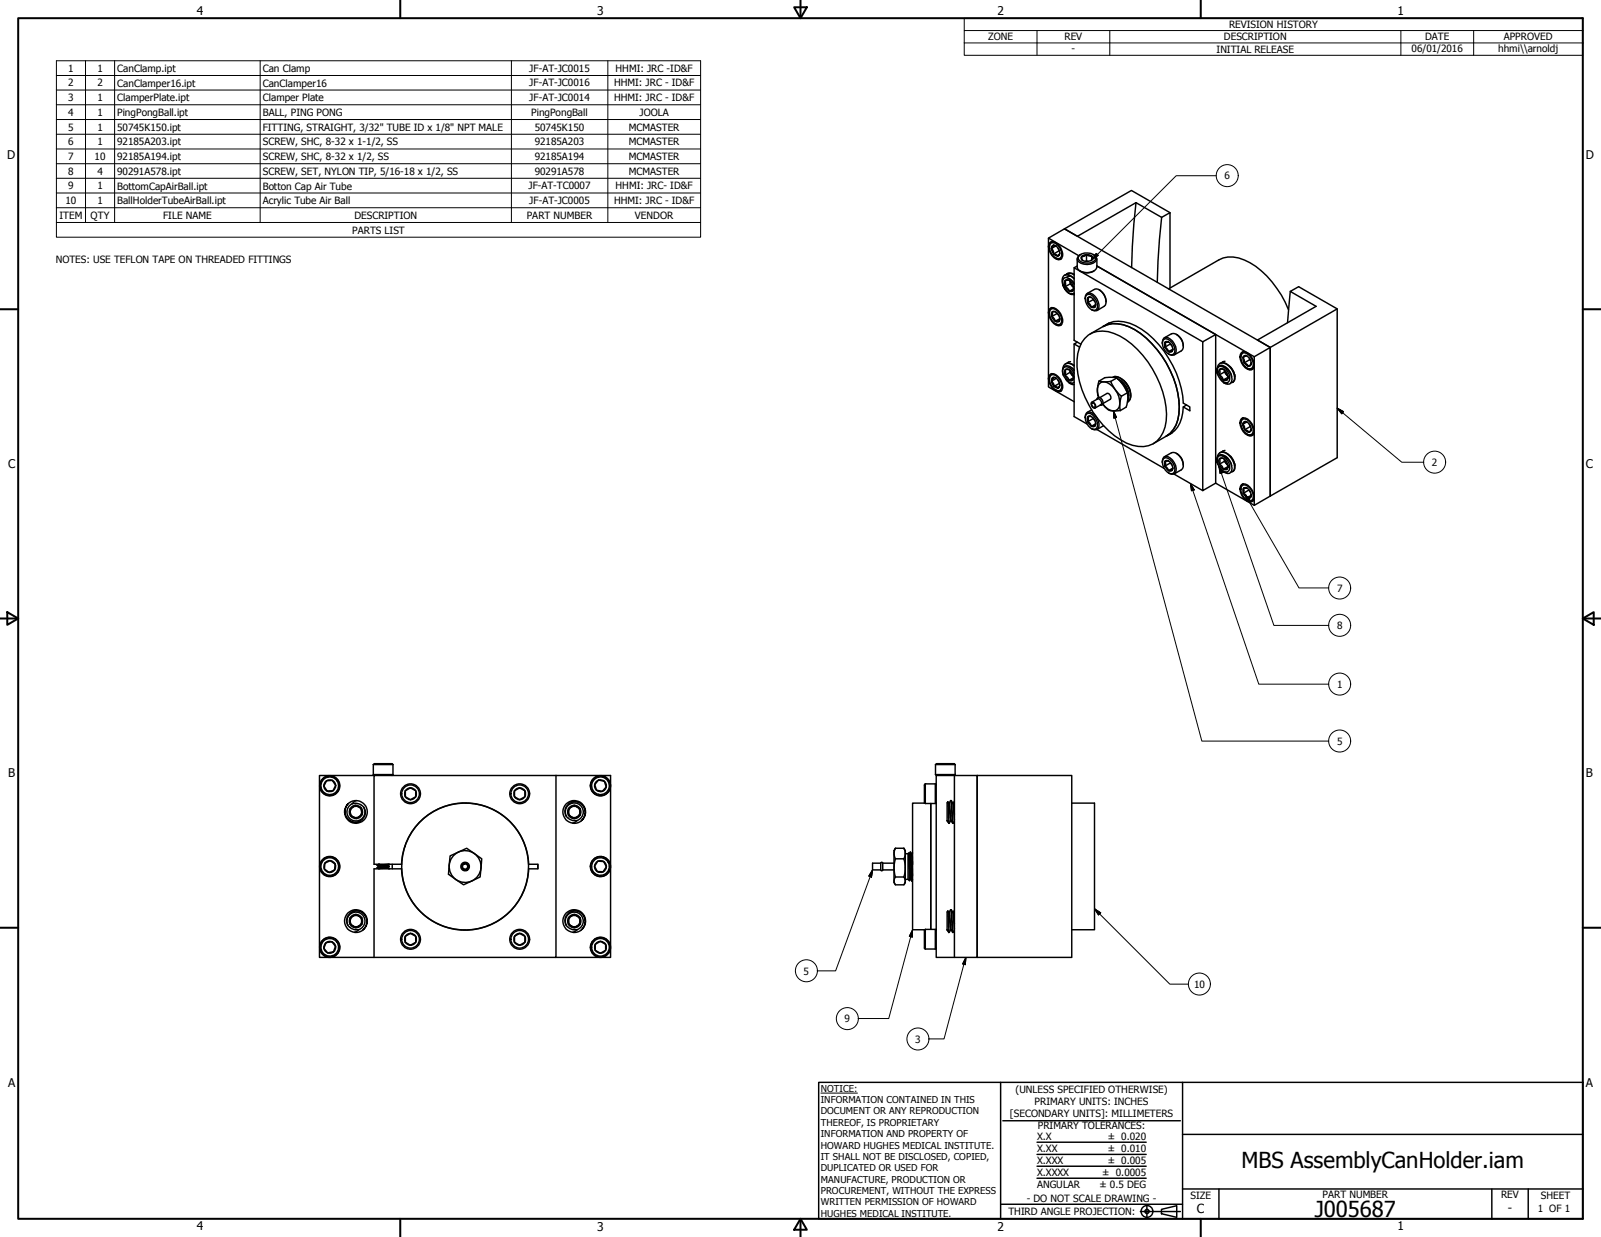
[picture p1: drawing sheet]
<svg xmlns="http://www.w3.org/2000/svg" width="559mm" height="432mm" viewBox="0 0 559 432" stroke-linecap="round" stroke-linejoin="round" font-family="sans-serif">
<!-- layer: Visible (ANSI) -->
<g fill="none" stroke="#000" stroke-width=".51">
<path d="M371.5 79.9l-5.5 3.2v52l8.9 5.1M371.5 79.9l71.9 41.4 23.3-13.5M396.5 70.7l-.8 7.7-.7 15M396.5 70.7l-20.5 11.8-4.5-2.6M396.5 70.7l8.9 5.2M405.4 75.9l-1.2 15.2-.3 7.5M405.4 75.9l3-1.7v26.3M408.4 74.2l-13.5-7.7-23.4 13.4M366 83.1l10.6 6.2M366.5 84.6a2.15 2.15 0 0 1 2.9 .9 4.6 4.6 0 0 1 1.2 4.6 1.73 1.73 0 0 1-2.7-.2 5.3 5.3 0 0 1-1.8-4.7zM367 84.8a3.7 3.7 0 0 1 3.6 4.2l-.6 1.2a3.6 3.6 0 0 1-3.7-4.3zM367 86.7l1.6-.8-.9-.3-.7 1.1 .3-.9a2.16 2.16 0 0 1 2.6 2.5 .89 .89 0 0 1-1.2 1 3.1 3.1 0 0 1-1.7-2.6l.6 .9 .2 1 1.5 .7 .6-1"/>
<path d="M367 84.3v.1M367.1 84.3a1.72 1.72 0 0 0-.8 1.9M368.4 90a1.86 1.86 0 0 0 2.1 .2M369.3 86.6l.5 1M369.7 87.5l-1.9 1.1M370.4 90.3h.1M371.5 96.1a3.1 3.1 0 0 1 3.4 1.1M371.6 98.1l.3 .8-.1 1.2-.3-1.4zM372 95.9a2.23 2.23 0 0 1 2.9 0M372.2 96.8l1.2 .7 1.5 1.8M372.4 95.6l.1-.1a2.52 2.52 0 0 1 2.4 .3M372.9 97.2l1.1 .7 .9 1.1"/>
<path d="M373.1 97.9l-1.5 .2a1.42 1.42 0 0 1 2.4 .6 2.54 2.54 0 0 1 .3 3h-1M373.6 96.3l1.3 1M373.6 99.1l-1.8 1M374.9 93.5l44.9 25.8M376 92.8l-1.1 .7v25.3l2.4 1.3M376 90.4v2.8a3.5 3.5 0 0 0 4.4 1.9 2.56 2.56 0 0 0 2.4-1.9v-2.8M376.9 89a4.6 4.6 0 0 1 5.3 .3l.3 .6a2.5 2.5 0 0 1-3.4 1.9 2.76 2.76 0 0 1-2.8-1.6zM376.9 94.6l.3 .1a4.8 4.8 0 0 0 4.6-.1M377.2 88.8a1.56 1.56 0 0 0-.7 2.6 4.6 4.6 0 0 0 6.2-.6 1.75 1.75 0 0 0-1.1-2M377.5 89.5a2.45 2.45 0 0 1 3.9 .7l-.1 .4-.2-1.2-.9-.1-1-.4-.8 .6h-.9l.2 1.2-.4-.7zM378 90.9l-.3-.2a2.92 2.92 0 0 0 3.6-.1l-.6 .3M378.8 91.2l.4-.1 .6 .1"/>
<path d="M379.2 88.9v2.2M381.1 89.4v1.3M366.5 108.3l.4-.4a2.82 2.82 0 0 1 3.3 2.2 2.48 2.48 0 0 1-.2 3.1 3.4 3.4 0 0 1-3.7-3.2zM366.5 107.7a2.15 2.15 0 0 1 2.9 .8 4.6 4.6 0 0 1 1.2 4.7 1.73 1.73 0 0 1-2.7-.2 5.3 5.3 0 0 1-1.8-4.7zM367 107.4h.1M367.1 107.4a1.72 1.72 0 0 0-.8 1.9M368.4 113a1.86 1.86 0 0 0 2.1 .3M368.5 108.9h-1.3l.1 .7-.2 .9 .8 .7 .4 .9 1.3 .1a1.97 1.97 0 0 1-2.5-1.7 1.35 1.35 0 0 1 .5-1.9 2.61 2.61 0 0 1 2 3.6l.3-.9-1.6 .8M369 109.3l.6 .9M369 109.4l-1.9 1.1M370.4 113.3h.1M371.8 100.1l.4 .7 1.1 .9"/>
<path d="M371.8 100.1l.9 .7 .6 .9M374.6 102.7l.3 .2M374.7 100.2l-.8-.9-.5-1.2 .2 1 1.1 1.2M374.7 100.5l-.1 .8-1.3 .4M374.7 100.8l-1.4 .9M374.9 102.3a1.95 1.95 0 0 1-2.7-.7 3.2 3.2 0 0 1-.6-4.6l2-.7a1.85 1.85 0 0 0-2.4 0 1.85 1.85 0 0 0-.4 2.3 4.7 4.7 0 0 0 3.7 4.2l.4-.2M376 119.4l-1.1 .7 1.9 1.1M378.6 118.2a8.8 8.8 0 0 1 10.2-1.8 31 31 0 0 1 16.1 17.7 25.1 25.1 0 0 1 1.8 14.9 8.4 8.4 0 0 1-11.4 6.4 29.7 29.7 0 0 1-16.6-16.7 25 25 0 0 1-2-17.3l.8-1.8zM378.8 104.3a1.62 1.62 0 0 1 1.1-2 4.3 4.3 0 0 1 3.3 5.8 1.68 1.68 0 0 1-2.3 0M379.3 102.9a2.07 2.07 0 0 1 2.7 1.1 3.5 3.5 0 0 1 .6 4.1 3.1 3.1 0 0 1-3.7-2.9l-.1-.9zM379.5 102.4l2.5-1.4a3.4 3.4 0 0 1 3.8 2.9 2.63 2.63 0 0 1-.4 3l-2.5 1.5M379.7 105.7l-.2-.7 .2-1.1 .2 .8a1.8 1.8 0 0 0 1 2.6"/>
<path d="M379.7 105.7l.8 .6 .4 1M380.9 103.8l-1.2 .1a1.75 1.75 0 0 1 2.5 1.5 1.19 1.19 0 0 1-.8 2l-.5-.1 1.3-.2 .2-.9M381.6 104.4l.5 .9M381.6 104.6l-1.9 1.1M382.4 106.4l-1.5 .9M383.7 101.2l.2 .1a4.9 4.9 0 0 1 2.2 4.1M385 114a11.3 11.3 0 0 1 11 1.1 34.3 34.3 0 0 1 15.6 27.1 10.7 10.7 0 0 1-4.6 10.1M385 114l-4.5 2.6M385.5 113.7a10 10 0 0 1 10.9 0 34.1 34.1 0 0 1 16.4 24.5l.2 2.5 2.3 1.3v1.4l-2.3-1.4 1.1-.6M387.2 112.7l-2.2 1.3M405.7 119.8a1.56 1.56 0 0 1 .7-1.9 1.56 1.56 0 0 1 2 .4 4.3 4.3 0 0 1 1.7 5.3 1.69 1.69 0 0 1-2.2 0M406.2 118.5a2.2 2.2 0 0 1 2.8 1 3.5 3.5 0 0 1 .6 4.1 2.16 2.16 0 0 1-2.8-1 3.5 3.5 0 0 1-.6-4.1z"/>
<path d="M406.4 117.9l2.5-1.4a3.6 3.6 0 0 1 3.8 2.9 2.45 2.45 0 0 1-.4 3.1l-2.5 1.4M407.9 119.4l-1.3 .1a1.75 1.75 0 0 1 2.5 1.5 1.21 1.21 0 0 1-.7 1.9l-.5-.2 1.2-.1 .2-.8M407.9 100.8l17.5-10.1a10.9 10.9 0 0 1 10.8 1 33.6 33.6 0 0 1 13.5 16.4M408.5 119.9l.6 .9M410.6 116.7l.2 .1a4.5 4.5 0 0 1 2.2 4.1M424.3 116.8l-4.5 2.5v52l4.5-2.6M450.3 101.7l-.9 10.9M450.3 101.7l3-1.6 13.4 7.7v52l-23.3 13.4v-51.9l-4.5-2.6 20.5-11.8zM366.5 130.7a2.15 2.15 0 0 1 2.9 .9 4.6 4.6 0 0 1 1.2 4.6 1.73 1.73 0 0 1-2.7-.2 5.3 5.3 0 0 1-1.8-4.7zM366.8 131a2.11 2.11 0 0 1 2.7 1 3.4 3.4 0 0 1 .6 4.2 3.2 3.2 0 0 1-3.7-2.9v-1.7zM367 130.4v.1M367.1 130.4a1.72 1.72 0 0 0-.8 1.9"/>
<path d="M368.4 136.1a1.86 1.86 0 0 0 2.1 .2M368.6 132l-1.1-.2-.5 1.2 .2-1a1.75 1.75 0 0 1 2.5 1.5 1.19 1.19 0 0 1-.8 1.9 2.69 2.69 0 0 1-1.9-2.4l.7 .9 .2 1 1.5 .5 .5-1M368.7 132.1l-1.7 .9M369.3 132.7l.5 1M369.8 133.8l-1.9 1.1M370.4 136.4h.1M371.1 130.9l.5 .9a4.2 4.2 0 0 0 2.2 1.9M371.7 129.2l.2 .7-.2 1.1 .9 .8 .5 1 1.4-.2-.4 .3a2.64 2.64 0 0 1-2.1-4.1l1.1 .2zM371.9 127a2.5 2.5 0 0 1 3 .6M372 132.4l1.2 1.3M372.9 126.4h.1M373.1 129a3 3 0 0 1 1.4 3.6l.2-.9"/>
<path d="M373.4 129.3l.4 1.1 .9 1M373.4 129.2v.8l1.3 1.6M373.4 130l-1.7 1M373.6 126.2l-1.1 .5M373.9 128.3l1 .9M374.7 131.8l-1.6 1M374.9 130.4a3.3 3.3 0 0 0-3.2-2.3 2.09 2.09 0 0 0-.6 2.8M374.9 133.5l-.5 .2h-1.2l1.1 .5h.6M374.9 129.3a2.71 2.71 0 0 0-3.6-1.3l-.5 1.2 .3 1.7M374.9 127.8a2.12 2.12 0 0 0-2.3-1 2.12 2.12 0 0 0-1.6 2M374.9 120.1v25.3l4.5 2.6M382.8 139.4l.3-.5a1.54 1.54 0 0 1 1.6 .7 1.54 1.54 0 0 1-.1 1.8h-.6"/>
<path d="M383.6 133l-.6 2.7 .2 2.3 .3 .7a4.1 4.1 0 0 1 .9-5.3 5.6 5.6 0 0 1 5.6 3.8 5.8 5.8 0 0 1 .1 5.6 2.96 2.96 0 0 1-4.3-.8l-.9-.9a5 5 0 0 0 6.1 2.2M383.6 133l1.7 .3 2.4-.1M383.9 138.8l2.4-1.4a1.37 1.37 0 0 1 1.2 2l-2.5 1.4M387.7 133.2l1.5 2.8 2.2 2.3M389.1 131.4l-.2 .1M389.8 132l-1.8-.3a6.1 6.1 0 0 0-4.4 1.3M389.8 132l2.2 2.4 1.5 2.7M389.8 132l-2.1 1.2M390.1 132.3a6.6 6.6 0 0 1 3.9 5.7M390.2 132.3a6.8 6.8 0 0 1 3.7 6.9l-.3 .8M391 133.2a7.2 7.2 0 0 1 2.3 3.5M391.4 138.3l-.6 2.7 .2 2.3"/>
<path d="M392.2 132.8a7.7 7.7 0 0 1 2.3 4M393.5 137.1l.1 2.3-.5 2.7-2.1 1.2M393.5 137.1l-2.1 1.2M406.6 121.2v-1.7l.2 .7a1.51 1.51 0 0 0 .6 2.2l.5 .3M406.6 121.2l.8 .7 .5 .8M408.5 120.1l-1.9 1.1M409.3 121.9l-1.4 .8M424.8 128.7a1.92 1.92 0 0 1 1.1-1.8 1.92 1.92 0 0 1 2 .2 5.3 5.3 0 0 1 2.7 6l-1 .5M425 130.7l.4 .9a4.2 4.2 0 0 0 2.3 2M425.2 128a2.85 2.85 0 0 1 4 1.8 2.96 2.96 0 0 1-.1 4.2h-1.3l-.8-.5 .4 .2a1.49 1.49 0 0 0 1.8-2 3.9 3.9 0 0 0-3.6-3.8 2.07 2.07 0 0 0-.6 2.8l-.2-1.5zM425.6 129l.2 .8-.2 1.1a2.43 2.43 0 0 1 1.4 1.8l1.4-.2a1.23 1.23 0 0 1-1.9-.3 2.33 2.33 0 0 1-.5-3.5l1 .2zM425.8 126.9a3 3 0 0 1 3.8 1.4 4.2 4.2 0 0 1 1.1 4.8l-.5 .4"/>
<path d="M425.9 132.3l1.1 1.2M427 128.9a3.1 3.1 0 0 1 1.4 3.6l.2-.9M427.4 129.2l.3 1 .9 1.1M427.4 129.1v.8l1.2 1.5M427.4 129.9l-1.8 1M427.5 126.1l-1.2 .5M427.7 128.1a5.1 5.1 0 0 1 2.2 3.3M428.6 131.7l-1.6 1M429.5 128.1l1.3 2.3M431 130.8v.6M433.3 123.1a2.27 2.27 0 0 1 2.9 .9 4.5 4.5 0 0 1 1.3 4.6 1.8 1.8 0 0 1-2.8-.2 4.3 4.3 0 0 1-1.4-5.3zM433.6 123.3a2.68 2.68 0 0 1 3.3 2.1 2.14 2.14 0 0 1-.6 3.4 3.8 3.8 0 0 1-2.7-5.5z"/>
<path d="M433.8 122.9l.1-.1a2.01 2.01 0 0 0-.8 1.9M434.3 126.7l.9 .4 .5 .7h.5l.5-.7-.6 .5a1.35 1.35 0 0 1-1.8-.9zM434.3 126.7a1.93 1.93 0 0 1 0-2.6 2.54 2.54 0 0 1 2.4 3v-.4M434.9 124.1l-1.1 .7M435.2 128.5a1.86 1.86 0 0 0 2.1 .2M435.4 124.3l-.6-.2-1 .7 .5 .8v1.1M436.1 125l.4 .9M436.2 125.5l-1.9 1.2M437.2 128.8h.1M437.8 124.5l-55-31.7 41.5 24v51.9M437.8 124.5l5.6-3.2v51.9l-5.6 3.2zM378.8 145.8a1.57 1.57 0 0 1 1.8-1.9 4.6 4.6 0 0 1 2.6 5.7 1.68 1.68 0 0 1-2.3 0"/>
<path d="M379.3 144.5a2.07 2.07 0 0 1 2.7 1 3.5 3.5 0 0 1 .6 4.2 3.1 3.1 0 0 1-3.7-3l-.1-.9zM379.7 147.2l-.2-.6 .2-1.1 .2 .7a1.8 1.8 0 0 0 1 2.6M379.7 147.2l.8 .6 .4 1M380.9 145.4l-1.2 .1a1.83 1.83 0 0 1 2.5 1.4 1.25 1.25 0 0 1-.8 2.1l-.5-.2 1.3-.1 .2-.9M381 143.1l-1.5 .9M381.1 140.7l.3-.1a1.14 1.14 0 0 1 .8 1.5l-.3 .1a1.27 1.27 0 0 1-.8-1.5zM381.1 140.4a1.23 1.23 0 0 1 1.2 .7 1.23 1.23 0 0 1-.3 1.4 1.46 1.46 0 0 1-.9-2.1zM381.1 140.4l2-1.1a1.33 1.33 0 0 1 1.1 2l-2 1.1M381.6 145.9l.5 .9M381.6 146.1l-1.9 1.1M382.4 148l-1.5 .8M382.8 149.9l23.5 13.6"/>
<path d="M385.2 148.6l-2.3 1.3M393.7 140.3a3.8 3.8 0 0 0 .4-4.9 5.7 5.7 0 0 0-5.1-3.9l-.6 .2a3.7 3.7 0 0 1 4.1 1.5 6.5 6.5 0 0 1 1.8 6.4l-.8 .7M406.4 159.4l2.5-1.3a3.6 3.6 0 0 1 3.8 2.9 2.38 2.38 0 0 1-.4 3l-2.5 1.4M407 152.3l-4.5 2.6M409.2 151l-2.2 1.3M410.6 158.2l.2 .2a4.5 4.5 0 0 1 2.2 4M413 142a10.6 10.6 0 0 1-5.5 10M424.8 159.8a1.92 1.92 0 0 1 1.1-1.8 1.92 1.92 0 0 1 2 .2 5.4 5.4 0 0 1 2.7 6.1l-1 .5M425.2 159.1a2.97 2.97 0 0 1 4 1.8 3.1 3.1 0 0 1-.1 4.3l-.6 .1-1.5-.6 .4 .1a1.58 1.58 0 0 0 1.8-2 3.9 3.9 0 0 0-3.6-3.7 2.07 2.07 0 0 0-.6 2.8l-.2-1.6zM425.8 158.1a3.1 3.1 0 0 1 3.8 1.3 4.3 4.3 0 0 1 1.1 4.9l-.5 .3M426.8 157.4v.1M427.5 157.2l-1.2 .6"/>
<path d="M427.7 159.3a5.5 5.5 0 0 1 2.2 3.2M429.5 159.2l1.3 2.4M433.3 146.1a2.27 2.27 0 0 1 2.9 .9 4.5 4.5 0 0 1 1.3 4.6 1.8 1.8 0 0 1-2.8-.2 4.3 4.3 0 0 1-1.4-5.3zM433.5 146.6a1.77 1.77 0 0 1 2.6 .6 3.9 3.9 0 0 1 1 4.2 1.76 1.76 0 0 1-2.7-.5 4 4 0 0 1-.9-4.3zM433.8 145.9h.1a2.01 2.01 0 0 0-.8 1.9M433.9 147.6l.7-.5-.8 1 .5 .8 .2 1.1 .9 .3 .5 .6 .8-1a.89 .89 0 0 1-1.3 .9l-.9-.8a2.5 2.5 0 0 1-.6-2.4zM435.2 147.3l-1.4 .8M435.2 151.5a1.86 1.86 0 0 0 2.1 .3M435.4 147.4l-.8-.3a2.85 2.85 0 0 1 2.1 2.8M436.1 148.1l.5 .9M436.4 148.9l-1.9 1.1M437.2 151.8h.1"/>
<path d="M405.7 161.4a1.56 1.56 0 0 1 .7-1.9 1.56 1.56 0 0 1 2 .3 4.3 4.3 0 0 1 1.7 5.3 1.69 1.69 0 0 1-2.2 0M406.2 160a2.2 2.2 0 0 1 2.8 1 3.5 3.5 0 0 1 .6 4.2 2.16 2.16 0 0 1-2.8-1.1 3.5 3.5 0 0 1-.6-4.1zM406.6 162.7v-1.7l.2 .7a1.51 1.51 0 0 0 .6 2.2l.5 .4M406.6 162.7l.8 .7 .5 .9M407.9 160.9l-1.3 .1a1.75 1.75 0 0 1 2.5 1.5 1.21 1.21 0 0 1-.7 2l-.5-.2 1.2-.2 .2-.8M408.5 161.4l.6 .9M408.5 161.6l-1.9 1.1M409.3 163.4l-1.4 .9M409.8 165.5l10 5.8M424.3 168.7l13.5 7.7M425 161.9l.9 1.5 1.8 1.4M425.6 160.1l.2 .9-.2 1.1a2.2 2.2 0 0 1 1.4 1.7l1.4-.2a1.23 1.23 0 0 1-1.9-.3 2.26 2.26 0 0 1-.5-3.4l1 .1z"/>
<path d="M425.9 163.4l1.1 1.3M427 160a3.1 3.1 0 0 1 1.4 3.6l.2-.9M427.4 161l-1.8 1.1M428.6 162.4l-.9-1-.3-1.1v.7l1.2 1.6M428.6 162.9l-1.6 .9M431 161.9v.7M433.3 169.2a2.27 2.27 0 0 1 2.9 .9 4.5 4.5 0 0 1 1.3 4.6 1.8 1.8 0 0 1-2.8-.2 4.3 4.3 0 0 1-1.4-5.3zM433.6 169.5a2.2 2.2 0 0 1 2.8 1 3.5 3.5 0 0 1 .5 4.1 2.16 2.16 0 0 1-2.8-1 3.5 3.5 0 0 1-.5-4.1zM433.8 169l.1-.1a2.01 2.01 0 0 0-.8 1.9M434 172.2v-1.7a1.53 1.53 0 0 1 0 1.7l1.2 1.5M434 172.2a1.91 1.91 0 0 1 1.2 1.5M435.2 174.6a1.86 1.86 0 0 0 2.1 .2l-.1 .1"/>
<path d="M435.2 170.4l-1.2 .1a1.75 1.75 0 0 1 2.5 1.5 1.21 1.21 0 0 1-.8 1.9l-.5-.2 1.3-.1 .2-.8M435.9 170.9l.5 .9M435.9 171.1l-1.9 1.1M436.7 172.9l-1.5 .8M116 272.4l-2 .1-1 1.9 1.2 1.7 2-.1 1-1.8M116 272.4l1.2 1.8M116 272.4l.7 .6 .5 1.2M116 272.4a2.06 2.06 0 0 0-2.9 1.3 2.06 2.06 0 0 0 1.7 2.6 2.06 2.06 0 0 0 2.4-2.1M124.3 279.5l-1.5 .2-1.3 .9M124.3 279.5l-1.4 1M124.3 279.5a4 4 0 0 1 3.7 5.1 4 4 0 0 1-5.9 2.2 4 4 0 0 1-.6-6.3 3.6 3.6 0 0 0 .8 6 3.6 3.6 0 0 0 5.2-3.1 3.3 3.3 0 0 0-3.6-3M130.3 270.4h6.9"/>
<path d="M130.3 266.9l.4-.3h6.1l.4 .3M130.3 266.9h6.9M130.3 270.4l.4 .3M130.3 266.9v3.5M130.6 270.7h-19.1v63.5h19.1M137.2 270.4l-.4 .3M137.2 266.9v3.5M141.5 276l1.8-1 1.8 1v2.1l-1.8 1-1.8-1zM179.6 276l1.8-1 1.8 1v2.1l-1.8 1-1.8-1zM194.1 270.7v63.5h-63.5M194.1 270.7h-63.5v31h9.6M194.1 270.7h19v63.5h-19"/>
<path d="M208.9 272.3l2 .4 .7 2-1.4 1.5-2-.4-.6-1.9zM323 273.6l-.4 .4v6.2l.4 .3M323 273.6v6.9M323 273.6h3.5M326.5 273.6v6.9M326.5 273.6l.3 .4M326.5 270.4h6.9M326.5 266.9l.4-.3h6.2l.3 .3M326.5 266.9h6.9M326.5 270.4l.4 .3M326.5 266.9v3.5M330.8 279.9l.4 6.6"/>
<path d="M330.8 279.9l.4 .6 .7 5.9M330.8 279.9l-.2 .3v6.3l.3 .5M331.9 279.5h.1M332 279.5l.7 7.8 .4-.6M332 279.5a15.9 15.9 0 0 1 1.1 6.6M333.1 270.7h-6.3v63.5h6.3M333.1 270.7h8v63.5h-8zM333.1 279.7l-.4 .7M333.4 270.4l-.3 .3M333.4 266.9v3.5M341.1 270.7h33v63.5h-33zM122.2 282.5l1.8-1.4 2.1 1 .2 2.3-1.8 1.3-2.1-1z"/>
<path d="M123 280.6a3.1 3.1 0 0 0-1.6 4.3 3.1 3.1 0 0 0 4.4 1.3 3.1 3.1 0 0 0 1.1-4.5M124 280.4l-1.1 .1M157.1 298.8l5.8-2.7 2.6 1.8 2.6 1.9-.5 6.3-5.8 2.8-2.7-1.9-2.6-1.8zM197.6 280.6a4 4 0 0 1 5.8 .2 4 4 0 0 1-.5 5.7 3.6 3.6 0 0 0-.3-6 3.6 3.6 0 0 0-5.4 2.6 3.6 3.6 0 0 0 4.2 3.3 2.6 2.6 0 0 1-4.2-.8 3.9 3.9 0 0 1 .4-5zM197.6 284.8a3.1 3.1 0 0 1 1.6-4.2 3.1 3.1 0 0 1 4.2 1.7 3.1 3.1 0 0 1-2 4.1M202.4 282.3l-2-1.2-2 1.2v2.2l2 1.2 2-1.2M202.4 282.3v2.2M202.4 282.3a2.32 2.32 0 0 0-3.5-.6 2.32 2.32 0 0 0 0 3.5 2.32 2.32 0 0 0 3.5-.6M202.4 282.3l.3 1.4-.3 .9M202.9 286.6l-1.4 .7-1.5 .1M312.5 296.1l-.5 .8v11.1l.4 .6M312.5 296.1l-.5 1.8 .5 1.9"/>
<path d="M312.5 299.8a10.2 10.2 0 0 0 0 6.3M312.5 296.1h3M312.5 299.8h3M315.5 296.1l.5 1.8-.5 1.9M315.5 299.8a10.2 10.2 0 0 1 0 6.3M315.5 296.1l.5 .8v11.1l-.3 .6M316.9 298v9M317.1 297.8l.3 9.6M317.1 297.8l-1.1 .2M317.1 297.8l.1 .2M317.2 298l.5 8.9M317.2 298h.2"/>
<path d="M317.4 298l.4 8.9M317.7 297.5l.5 10M317.7 297.5h.1M317.7 297.5l-.3 .5M317.8 297.5l.5 10 .2-.5M317.8 297.5l.4 .6M318.2 298.1l.3 7.6M318.2 298.1h.1M318.3 298.1l.2 3.7M318.5 297.7l-.2 .4M322.8 280.4h-4.3v44.1h4.3M323 280.5h3.5"/>
<path d="M324.9 280.5v43.9M326.6 280.4h.2M326.8 280.2l-.3 .3M330.6 286.4l.6 1M331.2 286.5v.9M331.2 287.4h.1M331.2 280.4h.1M331.3 280.4l.6-.9 .3 4.5a4.9 4.9 0 0 0 .5 3.4M331.3 280.4l.7 6M331.9 286.4l-.6 .9-.1-.8M331.9 286.4h.1M332 286.4l.5 .9"/>
<path d="M332.5 280.4h.2M332.7 280.4l.4 4M374.1 280.4h7.9v44.1h-7.9M117 301.6l-1.7-1.2-1.9 .9-.2 2 1.7 1.2 1.9-.8M117 301.6l-.2 2.1M117 301.6a2.06 2.06 0 0 0-3.1-.8 2.06 2.06 0 0 0-.3 3.1 2.06 2.06 0 0 0 3.2-.2M117 301.6l.2 .9-.4 1.2M131.7 302v.1M131.7 302.8v.1M131.7 302.9l.5 .3M131.7 302.1l.5 .4M132.2 303.2v.1"/>
<path d="M132.2 302.5l-.5 .3M132.2 301.7l-.5 .3M135.3 302.9l-3 .4M135.3 302.1l-3.1 .4M135.3 302.8l-3.1 .4M135.3 302l-3.1 .5M135.3 302v.1M135.3 302.8v.1M135.3 302.9l.5 .3M135.3 302.1l.5 .3M135.7 301.7l-4 .3M135.8 303.2l-.1 .1"/>
<path d="M135.8 302.4l-4.1 .4M135.8 302.5l-4.1 .4M135.8 301.8l-4.1 .3M135.8 301.7v.1M135.8 302.4v.1M135.8 303.2v.1M135.8 302.5l-.5 .3M135.8 301.8l-.5 .2M136.9 301.7v1.6M140.2 303.3a22.2 22.2 0 0 0 22.1 21.4 22.2 22.2 0 0 0 22.2-21.4M140.2 301.7a22.2 22.2 0 0 1 22.1-21.4 22.2 22.2 0 0 1 22.2 21.4M140.2 303.3h-9.6v30.9"/>
<path d="M184.5 301.7h3.2v1.6h-3.2M187.8 301.7v1.6M208.7 300.6l2 .1 .9 1.9-1.1 1.7-2-.1-1-1.8zM307.4 301.3h-2.9v2.4h2.9M307.4 301.3v2.4M307.4 303.7l.4 .3 .3-.3M307.4 301.3l.4-.3 .3 .3M308.1 301.3v2.4M308.1 301.3h3.9M308.1 303.7h3.9M312.5 306.1l-.5 1.4 .5 1.4h3l.5-1.4-.5-1.4M312.5 306.1h3"/>
<path d="M316 307h.9M316.9 307l.5 .4M317.7 306.9h.1M317.7 306.9l-.3 .5M317.8 306.9l.3 .6M318.2 307.5h.1M330.8 318l.4 6.6M330.8 318l-.2 .3v6.3l.3 .5M330.8 318l.4 .5M331.2 318.5l.7 6M331.2 318.5h.1M331.3 318.5l.6-.9 .3 4.5a4.9 4.9 0 0 0 .5 3.4"/>
<path d="M331.3 318.5l.7 6M331.9 317.6h.1M332 317.6l.7 7.8M332 317.6l.5 .9M332.5 318.5l.6 5.7M332.5 318.5h.2M332.7 318.5l.4 4M333.1 317.8l-.4 .7M115.8 328.7a2.06 2.06 0 0 0-2.7 1.6 2.06 2.06 0 0 0 2 2.4 2.06 2.06 0 0 0 2-2.4M115.8 328.7l.7 .5 .6 1.1M115.8 328.7l-2 .4-.8 1.9 1.4 1.6 2-.4 .7-1.9M115.8 328.7l1.3 1.6"/>
<path d="M121.4 322.9a3.1 3.1 0 0 1 1.6-4.2 3.1 3.1 0 0 1 4.2 1.7 3.1 3.1 0 0 1-2 4.1M122.2 320.4l2-1.2 2 1.2v2.2l-2 1.2-2-1.2zM124.2 324.5h1M124.2 324.5a3.3 3.3 0 0 1-3.1-4.3 3.3 3.3 0 0 1 5.1-1.7 3.8 3.8 0 0 1 .5 6.1 4 4 0 0 0-.1-6.3 4 4 0 0 0-6 1.7 4 4 0 0 0 3.2 5.4M125.2 324.5l-1.4 .9M126.7 324.7l-1.4 .7-1.5 .1M141.5 326.8l1.8-1 1.8 1v2.1l-1.8 1-1.8-1zM179.6 326.8l1.8-1 1.8 1v2.1l-1.8 1-1.8-1zM197.6 323a3.5 3.5 0 0 1 3.1-5.1 3.5 3.5 0 0 1 3.4 4.8l-1.2 1.9a4 4 0 0 0-.1-6.3 4 4 0 0 0-6 1.7 4 4 0 0 0 3.2 5.4M197.6 323a3.8 3.8 0 0 0 3.8 1.5M197.6 322.9a3.1 3.1 0 0 1 1.6-4.2 3.1 3.1 0 0 1 4.2 1.7 3.1 3.1 0 0 1-2 4.1M198.4 320.4l2-1.2 2 1.2v2.2l-2 1.2-2-1.2z"/>
<path d="M201.4 324.5l-1.4 .9M202.9 324.7l-1.4 .7-1.5 .1M207.8 329.6l1.7-1 1.9 1v2.1l-1.9 1-1.7-1zM323 324.4l-.4 .4v6.2l.4 .3M323 324.4v6.9M323 324.4h3.5M323 331.3h3.5M326.5 324.4v6.9M326.5 324.4l.3 .4M326.6 324.5h.2M326.8 331l-.3 .3M330.6 324.5l.6 1"/>
<path d="M331.2 324.6l.1 .8M331.2 324.6v.9M331.2 325.5h.1M331.9 324.5h.1M331.9 324.5l-.6 .9M332 324.5l.5 .9M333.1 324.8l-.4 .6"/>
<circle cx="115.1" cy="274.3" r="3.1"/>
<circle cx="115.1" cy="274.3" r="3.5"/>
<circle cx="115.1" cy="274.3" r="3.4"/>
<circle cx="143.3" cy="277.1" r="3.5"/>
<circle cx="143.3" cy="277.1" r="2.06"/>
<circle cx="143.3" cy="277.1" r="3.1"/>
<circle cx="181.4" cy="277.1" r="3.5"/>
<circle cx="181.4" cy="277.1" r="2.06"/>
<circle cx="181.4" cy="277.1" r="3.1"/>
<circle cx="209.6" cy="274.3" r="3.5"/>
<circle cx="209.6" cy="274.3" r="2.06"/>
<circle cx="209.6" cy="274.3" r="3.1"/>
<circle cx="124.2" cy="283.4" r="2.32"/>
<circle cx="124.2" cy="283.4" r="2"/>
<circle cx="200.4" cy="283.4" r="2"/>
<circle cx="115.1" cy="302.5" r="3.1"/>
<circle cx="115.1" cy="302.5" r="3.4"/>
<circle cx="115.1" cy="302.5" r="3.5"/>
<circle cx="162.3" cy="302.5" r=".92"/>
<circle cx="162.3" cy="302.5" r="5.6"/>
<circle cx="162.3" cy="302.5" r="1.17"/>
<circle cx="162.3" cy="302.5" r="1.49"/>
<circle cx="162.3" cy="302.5" r="22.1"/>
<circle cx="209.6" cy="302.5" r="3.1"/>
<circle cx="209.6" cy="302.5" r="2.06"/>
<circle cx="209.6" cy="302.5" r="3.5"/>
<circle cx="115.1" cy="330.7" r="3.1"/>
<circle cx="115.1" cy="330.7" r="3.5"/>
<circle cx="124.2" cy="321.5" r="2"/>
<circle cx="124.2" cy="321.5" r="2.32"/>
<circle cx="143.3" cy="327.9" r="3.5"/>
<circle cx="143.3" cy="327.9" r="2.06"/>
<circle cx="143.3" cy="327.9" r="3.1"/>
<circle cx="181.4" cy="327.9" r="3.5"/>
<circle cx="181.4" cy="327.9" r="2.06"/>
<circle cx="181.4" cy="327.9" r="3.1"/>
<circle cx="200.4" cy="321.5" r="2.32"/>
<circle cx="200.4" cy="321.5" r="2"/>
<circle cx="209.6" cy="330.7" r="3.4"/>
<circle cx="209.6" cy="330.7" r="2.06"/>
<circle cx="209.6" cy="330.7" r="3.1"/>
<circle cx="209.6" cy="330.7" r="3.5"/>
</g>
<g fill="#000">
<circle cx="389.1" cy="131.4" r=".25"/>
<circle cx="426.8" cy="126.3" r=".25"/>
<circle cx="132.2" cy="301.7" r=".25"/>
</g>
<!-- layer: Symbol (ANSI) -->
<g fill="none" stroke="#000" stroke-width=".35">
<path d="M336.5 10.7v-4.4h215.9v4.4M336.5 15h215.9M361.9 10.7v8.6M387.3 10.7v8.6M488.9 10.7v8.6M514.3 10.7v8.6M552.4 10.7h-215.9v4.3M552.4 10.7v8.6h-215.9v-4.3M19.7 26.4h224.8M19.7 31.4h224.8M19.7 36.6h224.8M29.8 21.2v56.5"/>
<path d="M40 21.2v56.5M90.8 21.2v56.5M178.5 21.2v56.5M212.2 21.2v56.5M19.7 41.7h224.8M19.7 46.9h224.8M19.7 52h224.8M19.7 57.1h224.8M19.7 72.5h224.8v-51.3h-224.8v56.5M19.7 77.7v5.1h224.8v-5.1M19.7 62.2h224.8M19.7 67.4h224.8"/>
<path d="M244.5 72.5v5.2h-224.8M424.5 61.3h-14l-29.2 29.3M382.7 88.5l.6 .7-2 1.4zM388.6 143.4l1.1 2.3-1 .3zM388.6 143.4l30.9 115.3h44.3M466.7 142.5l2.2 1.2-.6 .8zM466.7 142.5l22.6 18.9h7.7M415.5 168.8l1.3 2.2-.9 .3zM415.5 168.8l23.9 70h24.4M425.4 162.8l1.4 2.2-1 .3zM425.4 162.8l19.2 55.5h19.2M434.5 172.5l1.7 1.9-.9 .5z"/>
<path d="M434.5 172.5l18.9 32.7h10.4M304.5 303.7l-.3 2.5-1-.4zM304.5 303.7l-12.8 35.2h-6.5M382 317.2l2.2 1.4-.8 .8zM382 317.2l26.3 26.3h6.5M318.5 324.5l-.1 2.6-1-.3zM318.5 324.5l-8.3 31h-10.7M337.1 334.2l-.2 2.5-.9-.2zM337.1 334.2l-7.6 28.4h-5.3"/>
<circle cx="428.3" cy="61.3" r="3.8"/>
<circle cx="500.7" cy="161.3" r="3.8"/>
<circle cx="467.6" cy="218.3" r="3.8"/>
<circle cx="467.6" cy="205.3" r="3.8"/>
<circle cx="467.6" cy="238.8" r="3.8"/>
<circle cx="467.6" cy="258.7" r="3.8"/>
<circle cx="281.5" cy="338.9" r="3.8"/>
<circle cx="295.8" cy="355.6" r="3.8"/>
<circle cx="418.6" cy="343.5" r="3.8"/>
<circle cx="320.4" cy="362.7" r="3.8"/>
</g>
<!-- layer: Border (ANSI) -->
<g fill="none" stroke="#000" stroke-width=".7">
<path d="M6.3 6.3h546.1v419.1h-546.1zM139.7 0v6.3M277.2 2.5h4.4l-2.2 3.8zM279.4 0v6.3M419.1 0v6.3M0 107.9h6.3M552.4 107.9h6.4M0 215.9h6.3M2.5 213.7l3.8 2.2-3.8 2.2zM552.4 215.9l3.9-2.2v4.4zM552.4 215.9h6.4M0 323.8h6.3"/>
<path d="M552.4 323.8h6.4M139.7 425.4v6.4M279.4 425.4l2.2 3.9h-4.4zM279.4 425.4v6.4M419.1 425.4v6.4"/>
</g>
<!-- layer: Title (ANSI) -->
<g fill="none" stroke="#000" stroke-width=".51">
<path d="M285.8 377.8h266.6v47.6h-266.6zM349.2 377.8v47.6M412.7 377.8v47.6M350 391.2h62M361.9 398.7h38.1M412.7 396h139.7M361.9 411.3h38.1M361.9 407.1h38.1M361.9 403h38.1M412.7 415h139.7M425.4 415v10.4M520.7 415v10.4"/>
<path d="M533.4 415v10.4M349.2 420.4h63.5M398 422.9h14M400.3 420.6v4.6M405.4 422.1l5.3-1.2v4l-5.3-1.2z"/>
<circle cx="400.3" cy="422.9" r="2.06"/>
<circle cx="400.3" cy="422.9" r=".73"/>
</g>
<path d="M286.5 381.6h12.8" fill="none" stroke="#000" stroke-width=".35"/>
<!-- layer: Symbol (ANSI) -->
<g fill="#000" stroke="#000" stroke-width=".35">
<path d="M382.7 88.5l-1.4 2.1zM382.7 88.5l.6 .7-2 1.4zM388.6 143.4l1.1 2.3zM388.6 143.4l1.1 2.3-1 .3zM466.7 142.5l2.2 1.2zM466.7 142.5l2.2 1.2-.6 .8zM415.5 168.8l1.3 2.2zM415.5 168.8l1.3 2.2-.9 .3zM425.4 162.8l1.4 2.2zM425.4 162.8l1.4 2.2-1 .3zM434.5 172.5l1.7 1.9zM434.5 172.5l1.7 1.9-.9 .5z"/>
<path d="M304.5 303.7l-.3 2.5zM304.5 303.7l-.3 2.5-1-.4zM382 317.2l2.2 1.4zM382 317.2l2.2 1.4-.8 .8zM318.5 324.5l-.1 2.6zM318.5 324.5l-.1 2.6-1-.3zM337.1 334.2l-.2 2.5zM337.1 334.2l-.2 2.5-.9-.2z"/>
</g>
<g font-size="7.7">
<text x="433.3" y="407.7">MBS AssemblyCanHolder.iam</text>
<text x="458.9" y="424.8">J005687</text>
</g>
<text font-size="4.4" x="417.8" y="423.5">C</text>
<g font-size="4.2">
<text x="68.7" y="5.3">4</text>
<text x="208.4" y="5.3">3</text>
<text x="348.1" y="5.3">2</text>
<text x="487.8" y="5.3">1</text>
<text x="2.5" y="55.5">D</text>
<text x="553.5" y="55.5">D</text>
<text x="2.8" y="163.4">C</text>
<text x="553.5" y="163.4">C</text>
<text x="2.9" y="271.4">B</text>
<text x="553.5" y="271.4">B</text>
<text x="2.8" y="379.3">A</text>
<text x="553.5" y="379.3">A</text>
<text x="526.3" y="423.2">-</text>
<text x="68.7" y="429.5">4</text>
<text x="208.4" y="429.6">3</text>
<text x="348.1" y="429.6">2</text>
<text x="487.8" y="429.5">1</text>
</g>
<g font-size="3.5">
<text x="429" y="9.8">REVISION HISTORY</text>
<text x="344.9" y="14.1">ZONE</text>
<text x="371.5" y="14.1">REV</text>
<text x="427.2" y="14.1">DESCRIPTION</text>
<text x="497.4" y="14.1">DATE</text>
<text x="524.9" y="14.1">APPROVED</text>
<text x="374" y="18.3">-</text>
<text x="424.6" y="18.4">INITIAL RELEASE</text>
<text x="492.7" y="18.2">06/01/2016</text>
<text x="522.9" y="18.1">hhmi\\arnoldj</text>
<text x="23.8" y="25">1</text>
<text x="34" y="25">1</text>
<text x="40.9" y="25.1">CanClamp.ipt</text>
<text x="91.7" y="25.1">Can Clamp</text>
<text x="184.7" y="25.1">JF-AT-JC0015</text>
<text x="214.8" y="25.1">HHMI: JRC -ID&amp;F</text>
<text x="23.8" y="30.2">2</text>
<text x="23.8" y="35.3">3</text>
<text x="34" y="30.2">2</text>
<text x="34" y="35.3">1</text>
<text x="40.9" y="30.2">CanClamper16.ipt</text>
<text x="40.9" y="35.4">ClamperPlate.ipt</text>
<text x="91.7" y="30.2">CanClamper16</text>
<text x="91.7" y="35.4">Clamper Plate</text>
<text x="184.7" y="30.2">JF-AT-JC0016</text>
<text x="184.7" y="35.3">JF-AT-JC0014</text>
<text x="214.3" y="30.2">HHMI: JRC - ID&amp;F</text>
<text x="214.3" y="35.3">HHMI: JRC - ID&amp;F</text>
<text x="23.8" y="40.4">4</text>
<text x="34" y="40.4">1</text>
<text x="40.9" y="40.5">PingPongBall.ipt</text>
<text x="91.7" y="40.4">BALL, PING PONG</text>
<text x="185.4" y="40.5">PingPongBall</text>
<text x="223.2" y="40.4">JOOLA</text>
<text x="23.8" y="45.6">5</text>
<text x="34" y="45.6">1</text>
<text x="40.9" y="45.6">50745K150.ipt</text>
<text x="91.7" y="45.6">FITTING, STRAIGHT, 3/32&quot; TUBE ID x 1/8&quot; NPT MALE</text>
<text x="186.6" y="45.6">50745K150</text>
<text x="219.5" y="45.6">MCMASTER</text>
<text x="23.8" y="50.7">6</text>
<text x="34" y="50.7">1</text>
<text x="40.9" y="50.7">92185A203.ipt</text>
<text x="91.7" y="50.7">SCREW, SHC, 8-32 x 1-1/2, SS</text>
<text x="186.6" y="50.7">92185A203</text>
<text x="219.5" y="50.7">MCMASTER</text>
<text x="23.8" y="55.8">7</text>
<text x="33" y="55.9">10</text>
<text x="40.9" y="55.9">92185A194.ipt</text>
<text x="91.7" y="55.9">SCREW, SHC, 8-32 x 1/2, SS</text>
<text x="186.6" y="55.9">92185A194</text>
<text x="219.5" y="55.9">MCMASTER</text>
<text x="23.8" y="61">8</text>
<text x="34" y="61">4</text>
<text x="40.9" y="61">90291A578.ipt</text>
<text x="91.7" y="61">SCREW, SET, NYLON TIP, 5/16-18 x 1/2, SS</text>
<text x="186.6" y="61">90291A578</text>
<text x="219.5" y="61">MCMASTER</text>
<text x="427.4" y="62.6">6</text>
<text x="22.9" y="71.2">10</text>
<text x="23.8" y="66.1">9</text>
<text x="34" y="66.1">1</text>
<text x="34" y="71.2">1</text>
<text x="40.9" y="66.2">BottomCapAirBall.ipt</text>
<text x="40.9" y="71.3">BallHolderTubeAirBall.ipt</text>
<text x="91.7" y="66.2">Botton Cap Air Tube</text>
<text x="91.7" y="71.3">Acrylic Tube Air Ball</text>
<text x="184.5" y="66.1">JF-AT-TC0007</text>
<text x="184.7" y="71.2">JF-AT-JC0005</text>
<text x="214.3" y="71.2">HHMI: JRC - ID&amp;F</text>
<text x="214.8" y="66.1">HHMI: JRC- ID&amp;F</text>
<text x="20.8" y="76.4">ITEM</text>
<text x="31.6" y="76.4">QTY</text>
<text x="56.9" y="76.4">FILE NAME</text>
<text x="123.7" y="76.4">DESCRIPTION</text>
<text x="183.9" y="76.4">PART NUMBER</text>
<text x="221.6" y="76.4">VENDOR</text>
<text x="122.9" y="81.5">PARTS LIST</text>
<text x="19.4" y="91.8">NOTES: USE TEFLON TAPE ON THREADED FITTINGS</text>
<text x="499.8" y="162.6">2</text>
<text x="466.7" y="206.5">7</text>
<text x="466.7" y="219.6">8</text>
<text x="466.7" y="240.1">1</text>
<text x="466.7" y="260">5</text>
<text x="280.5" y="340.2">5</text>
<text x="416.8" y="344.8">10</text>
<text x="294.8" y="356.9">9</text>
<text x="319.4" y="364">3</text>
<text x="354.5" y="381.6">(UNLESS SPECIFIED OTHERWISE)</text>
<text x="352.5" y="390">[SECONDARY UNITS]: MILLIMETERS</text>
<text x="361.1" y="385.8">PRIMARY UNITS: INCHES</text>
<text x="362.3" y="394.1">PRIMARY TOLERANCES:</text>
<text x="361.9" y="397.9">X.X</text>
<text x="386.7" y="398">± 0.020</text>
<text x="361.9" y="402.1">X.XX</text>
<text x="361.9" y="406.3">X.XXX</text>
<text x="386.7" y="402.1">± 0.010</text>
<text x="386.7" y="406.3">± 0.005</text>
<text x="361.9" y="410.5">X.XXXX</text>
<text x="384.7" y="410.5">± 0.0005</text>
<text x="358.4" y="419.7">- DO NOT SCALE DRAWING -</text>
<text x="361.9" y="414.6">ANGULAR</text>
<text x="383.8" y="414.7">± 0.5 DEG</text>
<text x="415.5" y="418.4">SIZE</text>
<text x="461.6" y="418.3">PART NUMBER</text>
<text x="523.9" y="418.3">REV</text>
<text x="537.8" y="418.4">SHEET</text>
<text x="352" y="424.2">THIRD ANGLE PROJECTION:</text>
<text x="536.7" y="423.2">1 OF 1</text>
</g>
<g font-size="3.3">
<text x="286.5" y="381.1">NOTICE:</text>
<text x="286.5" y="385">INFORMATION CONTAINED IN THIS</text>
<text x="286.5" y="389">DOCUMENT OR ANY REPRODUCTION</text>
<text x="286.5" y="392.9">THEREOF, IS PROPRIETARY</text>
<text x="286.5" y="396.9">INFORMATION AND PROPERTY OF</text>
<text x="286.5" y="400.9">HOWARD HUGHES MEDICAL INSTITUTE.</text>
<text x="286.5" y="404.9">IT SHALL NOT BE DISCLOSED, COPIED,</text>
<text x="286.5" y="408.9">DUPLICATED OR USED FOR</text>
<text x="286.5" y="412.8">MANUFACTURE, PRODUCTION OR</text>
<text x="286.5" y="416.8">PROCUREMENT, WITHOUT THE EXPRESS</text>
<text x="286.5" y="420.8">WRITTEN PERMISSION OF HOWARD</text>
<text x="286.5" y="424.8">HUGHES MEDICAL INSTITUTE.</text>
</g>
</svg>
